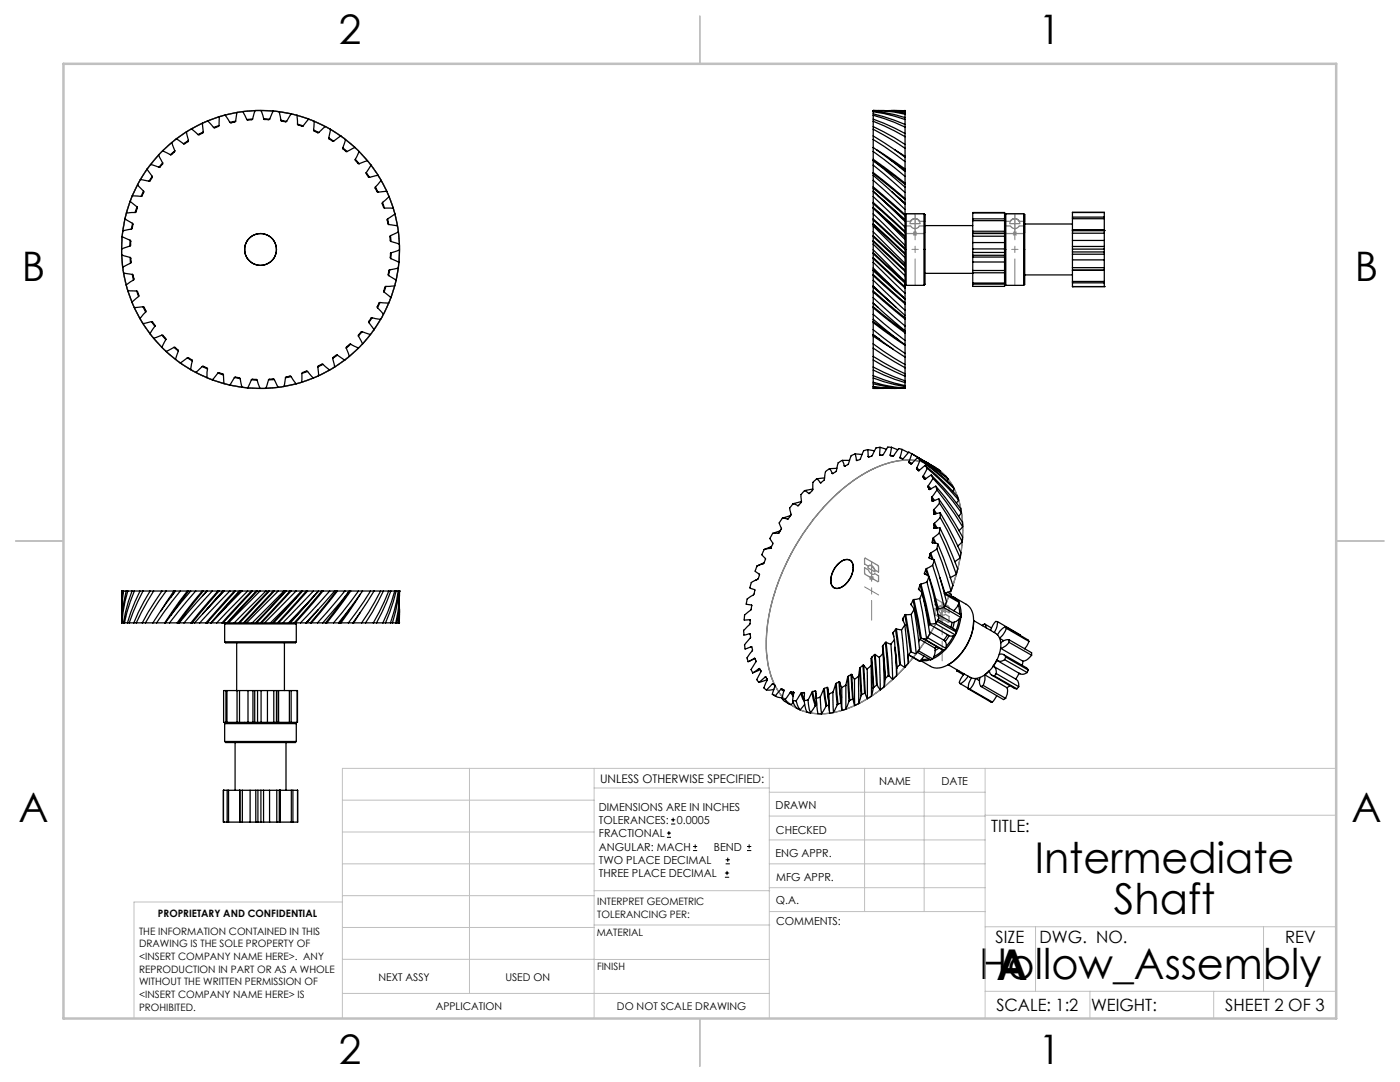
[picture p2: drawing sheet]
<svg xmlns="http://www.w3.org/2000/svg" width="279mm" height="216mm" viewBox="0 0 279 216" stroke-linecap="round" stroke-linejoin="round" font-family="sans-serif">
<g fill="none" stroke="#000" stroke-width=".2">
<path d="M133.1 167.1h.8M133.1 166.2h.8M133.5 165.8v.9M133.9 164.4h.9M133.9 163.6h.9M134.3 163.2v.8M138.3 169.7h.8M138.3 168.9h.8M138.7 168.5v.8M144.7 175h.8M144.7 174.2h.8M144.8 172.4h.9"/>
<path d="M144.8 171.6h.9M145.1 173.8v.8M145.2 171.1v.9M149.1 169.7h.8M149.1 168.9h.8M149.5 168.5v.8"/>
</g>
<g fill="none" stroke="#808080" stroke-width=".2">
<path d="M182.1 46.6h1M182.2 46.2l.8 .8M182.6 46.1v1M183 46.2l-.8 .8M202 46.6h1M202.2 46.2l.7 .8M202.5 46.1v1M202.9 46.2l-.7 .8M173.4 115.3h1M173.6 115l.7 .7M173.9 114.8v1.1M174.3 115l-.7 .7"/>
<path d="M187.5 123.5h1M187.6 123.1l.7 .7M188 123v1M188.3 123.1l-.7 .7"/>
</g>
<g fill="none" stroke="#808080" stroke-width=".25">
<path d="M180.6 42.8l.2-.1h3.6l.2 .1v1.4h-1.1a1 1 0 0 0-1.8 0h-1.1zM180.6 45.1l1.2 .1a.96 .96 0 0 0 1.7-.1h1.1v1.3l-.2 .2h-3.6l-.2-.2zM181.9 44a1.02 1.02 0 0 1 1.1-.3 1.02 1.02 0 0 1 .6 .9h-2zM200.5 42.8l.2-.1h3.6l.2 .1v1.4h-1.1a1 1 0 0 0-1.8 0h-1.1zM200.5 45.1h1.1a1 1 0 0 0 1.8 0h1.1v1.3l-.2 .2h-3.6l-.2-.2zM201.8 44a1.01 1.01 0 0 1 1.1-.3 1.01 1.01 0 0 1 .6 .9h-2zM166.4 99.1a25.4 25.4 0 0 1 12.5-7.1 10.2 10.2 0 0 1 12.2 7.2 27.4 27.4 0 0 1-.6 16.5 45.3 45.3 0 0 1-15.2 22.3 19 19 0 0 1-12.7 4.4 10.2 10.2 0 0 1-8.9-8.1 29.3 29.3 0 0 1 1.6-18.1 45.9 45.9 0 0 1 11.1-17.1zM165.2 100.3a27.4 27.4 0 0 1 13.4-8.2 10.2 10.2 0 0 1 12.6 7.3 27.2 27.2 0 0 1-.6 15.9 44.5 44.5 0 0 1-16.6 23.6 17.9 17.9 0 0 1-11.7 3.4 10.2 10.2 0 0 1-8.5-7.8 28.5 28.5 0 0 1 .9-16.6 46.4 46.4 0 0 1 10.5-17.6zM172.5 111.4h.2l2.5 1.4 .1 .3v1.1l-.7-.5-.5-.7a.49 .49 0 0 0-.8 0l-.8-.5zM172.5 113.3l.8 .4 .5 .7a.49 .49 0 0 0 .8 0l.7 .5v1.1l-.1 .1-2.5-1.5-.2-.2zM173.3 113l.1-.1a.95 .95 0 0 1 1.2 1v.2l-1.4-.8zM186.6 119.6l.2-.1 2.5 1.5 .1 .2v1.1l-.8-.5-.4-.7a.49 .49 0 0 0-.8 0l-.8-.5z"/>
<path d="M186.6 121.4l.8 .4 .2 .4 .5 .5h.4l.1-.1 .8 .4v1.1l-.1 .1-2.5-1.5-.2-.2zM187.5 121a1.11 1.11 0 0 1 1.2 1.2l-1.4-.8z"/>
<circle cx="52" cy="49.8" r="27.7"/>
</g>
<g fill="none" stroke="#c0c0c0" stroke-width=".2">
<path d="M68.3 159.7h50.3M93.7 153.3v44.9M118.6 153.3v49.9M118.6 157.2h34.9M153.5 153.3v49.9M153.5 158.1h43.1M172.5 153.3v28.6M184.4 153.3v28.6M196.6 153.3v49.9M266.7 153.3h-198.4v49.9M68.3 178.7h50.3M68.3 172.4h50.3"/>
<path d="M68.3 166h50.3M68.3 180h-41.6v23.2M118.6 177.7h35M153.5 167.6h43.1M153.5 162.8h43.1M153.5 172.4h43.1M153.5 177.1h43.1M196.6 162.7h70.1M68.3 198.2h85.2M68.3 191.4l85.2 .1M68.3 185.1h50.3M118.6 184.6h35"/>
<path d="M153.6 181.9h43M196.6 197.8h70.1M196.6 184.9h70.1M206.7 184.9v12.9M217.5 197.8v5.4M242.2 197.8v5.4M252.2 184.9v12.9"/>
</g>
<path d="M139.7 3.2v9.5M3.1 107.9h9.6M266.7 107.9h9.5M139.7 203.2v9.6" fill="none" stroke="#c0c0c0" stroke-width=".25"/>
<path d="M12.7 12.7h254v190.5h-254z" fill="none" stroke="#c0c0c0" stroke-width=".5"/>
<path d="M180.6 49.8h4M200.6 49.8h3.9" fill="none" stroke="#808080" stroke-width=".2" stroke-dasharray="15.2 1.3 1.3 1.3" stroke-dashoffset="15.2"/>
<path d="M182.6 42.6v14.3M202.5 42.6v14.3" fill="none" stroke="#808080" stroke-width=".2" stroke-dasharray="15.2 1.3 1.3 1.3" stroke-dashoffset="10"/>
<path d="M182.6 42.6v2M182.6 44.6v2M202.5 42.6v2M202.5 44.6v2M172.5 117.1l2.9 1.6M174 112.1v1.6M174 113.7v1.6M186.6 125.2l2.8 1.6M188 120.2v1.6M188 121.8v1.6" fill="none" stroke="#808080" stroke-width=".2" stroke-dasharray="15.2 1.3 1.3 1.3"/>
<path d="M174 112.1v11.6M188 120.2v11.7" fill="none" stroke="#808080" stroke-width=".2" stroke-dasharray="15.2 1.3 1.3 1.3" stroke-dashoffset="11.3"/>
<g fill="none" stroke="#000" stroke-width=".25">
<path d="M26.4 39.1l1.8 .1M26.4 39.1l-.4 1 1.3 1.2M27.4 36.9l1.2 1.2M27.4 36.9h.1M27.5 36.9l-1.1 2.2M28 35.8l1.7 .4M28 35.8l-.6 1.1M28.6 38.1l.1 .2-.3 .8-.2 .1M28.6 38.1l-.4 1.1M29.4 33.8l-1.4 2M29.4 33.8l1 1.4-.4 .9-.3 .1M29.4 33.8h-.1"/>
<path d="M30.1 32.8l1.6 .6M30.1 32.8l-.7 1M30.4 35.2l-.7 1M31.6 30.9l-1.5 1.9M31.6 30.9l.9 1.6M31.6 30.9v.1M32.5 32.5v.2l-.6 .7h-.2M32.5 30.1l1.5 .8M32.5 30.1l-.9 .8M32.5 32.5l-.8 .9M34.2 28.5l-1.7 1.6M34.9 30.1l-.4 .5-.5 .3"/>
<path d="M34.9 30.1l-.9 .8M35.2 27.7l1.4 1M35.2 27.7l-.9 .7 .6 1.7M37.2 26.3l-2 1.4M37.2 26.3l.4 1.9-.8 .5h-.2M37.2 26.3v.1M37.6 28l-1 .7M38.2 25.7l1.3 1.1M38.2 25.7l-1 .6M40.4 24.6l-2.2 1.1M40.4 24.6l.2 1.8-.9 .5-.2-.1M40.6 26.4l-1.1 .4"/>
<path d="M41.5 24.1l1.1 1.3M41.5 24.1l-1.1 .5M43.7 25l-.1 .2-.7 .3-.3-.1M43.7 25l-1.1 .4M43.8 23.3l-2.3 .8M43.8 23.3l-.1 1.7M44.9 23l1 1.4M44.9 23l-1.1 .3M47 24.2l-.2 .1-.7 .2-.2-.1M47 24.2l-1.1 .2M47.3 22.4l-.3 1.8M47.3 22.4l-2.4 .6"/>
<path d="M48.5 22.3l.7 1.5M48.5 22.3l-1.2 .1M50.4 23.7l-.4 .2-.8-.1M50.4 23.7l-1.2 .1M50.9 22.1l-2.4 .2M52.1 22l.5 1.7M52.1 22h-1.2l-.5 1.7M52.1 22l2.4 .2M52.6 23.7l1.2 .1M54.5 22.2h.1M54.5 22.2l-.7 1.6h-1l-.2-.1M54.5 22.2l1.2 .1"/>
<path d="M55.7 22.3l.4 1.7M55.7 22.3l2.4 .4M56.1 24l1.1 .2M59.3 23l.1 1.8M59.3 23l2.3 .8M59.3 23l-1.2-.3-1 1.6-.9-.1-.1-.2M59.4 24.8l.9 .4 .2-.1M59.4 24.8l1.1 .3M61.6 23.7v.1M61.6 23.8l-1.1 1.3M61.6 23.8l1.1 .4M62.6 25.9l.1 .2 .7 .4 .2-.1"/>
<path d="M62.6 25.9l1 .6M62.7 24.2l-.1 1.7M62.7 24.2l2.2 1.1M64.9 25.2v.1M64.9 25.3l1 .5M64.9 25.3l-1.3 1.1M65.6 27.5l1 .7M65.9 25.8l-.3 1.7M65.9 25.8l2.1 1.4M67.9 27.1h.1M68 27.1l-1.5 1.1-.8-.5-.1-.2M68 27.1l.9 .7"/>
<path d="M68.4 29.5v.2l.6 .5h.3M68.4 29.5l.9 .7M68.9 27.8l-.5 1.7M68.9 27.8l1.9 1.6M70.8 29.4h.1M70.8 29.4l-1.5 .8M70.8 29.4l.8 .8M70.9 31.8v.2l.6 .7h.2M70.9 31.8l.8 .9M71.6 30.2l-.7 1.6M71.6 30.2l1.7 1.8M71.7 32.7l1.6-.6 .7 .8"/>
<path d="M73.1 34.4v.2l.4 .7 .3 .1M73.1 34.4l.6 1M74 32.9l-.9 1.5M74 32.9l1.5 2.1M74.9 37.3v.2l.3 .7 .3 .1M74.9 37.3l.5 1M75.4 35h.1M75.5 35l-1.7 .4M75.5 35l.6 1M76.1 36l-1.2 1.3M76.1 36l1.1 2.2M77.2 38.2l.4 1"/>
<path d="M77.2 38.2l-1.7 .1M77.6 39.2l-1.3 1.2M77.6 39.2l.9 2.4M174.3 39.2l6.3 6.1M174.3 38.2l6.3 6M174.3 38.2v1M174.3 39.2v1.2M174.3 36l6.3 5.8M174.3 35l6.3 5.7M174.3 35v1M174.3 37.3l6.3 5.5M174.3 36v1.3"/>
<path d="M174.3 32.9l6.3 5.5M174.3 32.9v-.8l6.3 5.3M174.3 34.4l6.3 5.2M174.3 32.9v1.5M174.3 37.5l6.3 5.5M174.3 37.5v.7M174.3 37.3v.2M174.3 34.6l6.3 5.2M174.3 34.4v.2M174.3 30.2l6.3 5M174.3 30.2v-.8l6.3 4.8M174.3 31.8l6.3 4.7"/>
<path d="M174.3 30.2v1.6M174.3 31.8v.2l6.3 4.8M174.3 27.8l2.1 1.4 4.2 3M174.3 27.8v-.7l6.3 4.3M174.3 27.8v1.7M174.3 25.8l4.2 2.4 2.1 1.4M174.3 25.8v-.5l4.2 2.2 2.1 1.3M174.3 25.8v1.3M174.3 24.2l4.2 1.9 2.1 1.2M174.3 24.2v-.4l4.2 1.7 2.1 1.1M174.3 24.2v1M174.3 23l4.2 1.4 2.1 1"/>
<path d="M174.3 22.7l4.2 1.3 2.1 .8M174.3 22.7v.3M174.3 23v.7M174.3 22.3l2.1 .3 4.2 1.2M174.3 22.3v-.1l2.1 .2 4.2 1.1M174.3 22l4.2 .4 2.1 .4M174.3 22a27.5 27.5 0 0 1 6.3 .5M174.3 22h.1M174.3 22v.1M174.3 22.3v.4M174.3 34.6v.4M174.3 38.2l5.1 4.7"/>
<path d="M174.9 29.9l5.7 3.8M175.3 39.1l5.3 4.7M176.6 22.1l4 .1M177.7 31.9l2.9 2.1M177.8 22l2.8 .1M178 38.2l2.6 2.5M178.6 29.9l2 1.3M178.8 39l1.8 1.6M180.2 22.1h.4M180.6 37.4v1M180.6 38.4v1.2M180.6 39.8v.8"/>
<path d="M180.6 39.6v.2M180.6 34.2v1M180.6 35.2v1.3M180.6 36.8v.6M180.6 36.5v.3M180.6 31.4v.8M180.6 32.2v1.5M180.6 34v.2M180.6 33.7v.3M180.6 28.8v.8M180.6 29.6v1.6M180.6 31.2v.2"/>
<path d="M180.6 26.6v.7M180.6 27.3v1.5M180.6 24.8v.6M180.6 25.4v1.2M180.6 23.8v1M180.6 23.5v.3M180.6 22.8v.7M180.6 22.5v.3M180.6 22.2v.3M180.6 22.1v.1M24.3 49.7v1.1l1.7 .6M24.3 50.9l.2 2.4"/>
<path d="M24.4 47.2l-.1 2.5M24.4 47.2l1.6 .7M24.4 47.2v.1M24.5 53.3l.2 1.2M24.5 46.1l-.1 1.1M24.7 54.5l.5 2.4M24.7 54.5l1.7 .3M24.9 43.6l1.6 1-.1 .9-.2 .2M24.9 43.6l-.4 2.5M24.9 43.6v.1M25.2 56.9l.3 1.1M25.2 42.5l-.3 1.1"/>
<path d="M25.5 58l1.9 .1 .3 .9v.2M25.5 58l.9 2.3M25.9 49.1l-1.6 .6M26 40.2l-.8 2.3M26 51.4l.1 .1 .1 .8-.2 .2M26 47.9l.1 .2v.8l-.2 .2M26 51.4v1.1M26 47.9l-.1 1.2M26 52.5l-1.5 .8M26.2 45.7l-1.7 .4M26.4 54.8l.2 .1 .1 .8-.1 .2M26.4 54.8l.2 1.1"/>
<path d="M26.5 44.6l-.3 1.1M26.6 55.9l-1.4 1M27 42.4l-1.8 .1M27.3 58.1l.4 1.1M27.3 41.3l.1 .2-.2 .8-.2 .1M27.3 41.3l-.3 1.1M27.7 59.2l-1.3 1.1M76.3 40.4v.2l.3 .8 .1 .1M76.3 40.4l.4 1.1M76.7 58.3l1.3 1.1-.4 1.1M76.7 41.5l1.8 .1M77 57.2l-.3 .5v.6"/>
<path d="M77 57.2l-.3 1.1M77.4 43.7l-.1 .2 .2 .9 1.8 .3 .2 1.1M77.4 43.7l.2 1.1M77.8 53.8l-.2 .1-.1 1 1.6 1-.3 1.1M77.8 53.8l-.3 1.2M77.9 47v.8l.1 .4M77.9 47l.1 1.2M78 48.2l1.7 .5M78.1 50.4l-.2 .2v.9l1.7 .9-.1 1.1M78.1 50.4l-.1 1.2M78.5 41.6l.3 1.1M78.8 57l-1.8 .2"/>
<path d="M78.8 57l-.8 2.3M78.8 42.7l-1.4 1M78.8 42.7l.5 2.4M79.5 53.5l-1.7 .3M79.5 53.5l-.4 2.3M79.5 46.2l-1.6 .8M79.5 46.2l.2 2.5M79.7 48.7v1.1M79.7 49.8l-1.6 .6M79.7 49.8l-.1 2.5M174.3 41.4l1.5 1.5M174.3 57.1l4.5 4.2"/>
<path d="M174.3 44.8l6.3 6M174.3 45.1l6.3 6.3M174.3 44.8v.3M174.3 46.2l6.3 6.4M174.3 45.1v1.1M174.3 47l6.3 6M174.3 46.2v.8M174.3 42.7l6.3 6.3M174.3 42.7v-1.1l6.3 6.2M174.3 43.7l6.3 5.9M174.3 42.7v1M174.3 48.2l6.3 6"/>
<path d="M174.3 48.7l6.3 6.3M174.3 48.2v.5M174.3 49.8l6.3 6.4M174.3 48.7v1.1M174.3 50.4l6.3 5.9M174.3 49.8v.6M174.3 51.6l6.3 5.9M174.3 52.4l6.3 6.1M174.3 51.6v.8M174.3 53.5l6.3 6.1M174.3 52.4v1.1M174.3 53.5v.3"/>
<path d="M174.3 40.4l6.3 5.8M174.3 55l6.3 5.6M174.3 55.9l6.3 6M174.3 55v.9M174.3 57l6.3 5.9M174.3 55.9v1.1M174.3 57v.1M174.3 44.7l6.3 5.9M174.3 44.7v.1M174.3 43.9l6.3 5.9M174.3 43.7v.2M174.3 47.2l6.3 6"/>
<path d="M174.3 47v.2M174.3 48l6.3 5.9M174.3 48v.2M174.3 50.6l6.3 5.9M174.3 50.4v.2M174.3 41.4l6.3 5.8M174.3 43.9v.8M174.3 51.4l6.3 5.9M174.3 51.4v.2M174.3 58.3l6.3 5.4M174.3 59.4l6.3 5.7M174.3 58.3v1.1"/>
<path d="M174.3 59.4v1.1M174.3 47.2v.8M174.3 50.6v.8M174.3 40.6l6.3 5.8M174.3 40.4v.2M174.3 40.6v.8M174.3 54l6.3 5.7M174.3 53.8v.2M174.3 54.8l6.3 5.6M174.3 54v.8M174.3 54.8v.2M174.3 57.1v.2"/>
<path d="M174.3 58.1l6.3 5.3M174.3 57.3v.8M174.3 58.1v.2M174.3 53.8l3.1 2.9M174.3 57.3l3.6 3.2M175.5 42.6l.3 .3M175.8 42.9l4.8 4.4M178.5 57.7l-1.1-1 3.2 3M179.4 42.8l1.2 1.2M180.6 50.8v.6M180.6 51.4v1.2M180.6 52.6v.4"/>
<path d="M180.6 47.8v1.2M180.6 49v.6M180.6 54.2v.8M180.6 55v1.2M180.6 47.3v.5M180.6 56.2v.1M180.6 57.5v1M180.6 58.5v1.1M180.6 59.6v.1M180.6 44.2v1.1M180.6 45.3v.9M180.6 44v.2"/>
<path d="M180.6 40.7v1.1M180.6 41.8v1M180.6 40.7h.1M180.6 50.6v.2M180.6 49.6v.2M180.6 53v.2M180.6 53.9v.3M180.6 56.3v.2M180.6 47.2v.1M180.6 49.8v.8M180.6 57.3v.2M180.6 53.2v.7"/>
<path d="M180.6 56.5v.8M180.6 46.2v.2M180.6 46.4v.8M180.6 59.7h.1M180.6 59.7v.7M180.6 43.8v.2M180.6 43v.8M180.6 42.8v.2M180.6 40.6v.1M180.6 56.7l.2 .2M180.8 42.7v14.2M180.8 56.9h3.6"/>
<path d="M180.8 42.7h3.6M180.8 42.7l-.2 .1M184.4 42.7l.2 .1v13.9l-.2 .2M184.4 42.7v14.2M184.6 45h9.5M184.6 54.5h9.5M194.1 50.4v.5M194.1 49.7v.7M194.1 50.9v.4M194.1 46.6v.5M194.1 47.1v1.3M194.1 46.5v.1"/>
<path d="M194.1 52.3v1.7M194.1 54v.4M194.1 48.4v1.3M194.1 51.3v1M194.1 44v2.1M194.1 43.7v.3M194.1 46.1v.4M194.1 54.4v2.1M194.1 56.5v.2M194.1 42.5v1.2M194.1 42.5h6.4M194.1 56.7v.4h6.4v-.4"/>
<path d="M194.1 49.7h6.4M194.1 51.3h6.4M194.1 46.5h6.4M194.1 46.6h6.4M194.1 50.9h6.4M194.1 50.4h6.4M194.1 47.1h6.4M194.1 48.4h6.4M194.1 52.3h6.4M194.1 54h6.4M194.1 54.4h6.4M194.1 46.1h6.4"/>
<path d="M194.1 44h6.4M194.1 43.7h6.4M194.1 56.5h6.4M194.1 56.7h6.4M200.5 50.4v.5M200.5 49.7v.7M200.5 50.9v.4M200.5 46.5v.6M200.5 47.1v1.3M200.5 52.3v1.7M200.5 54v.4M200.5 48.4v1.3"/>
<path d="M200.5 51.3v1M200.5 44v2.1M200.5 43.7v.3M200.5 46.1v.4M200.5 54.4v2.1M200.5 56.5v.2M200.5 42.5v1.2M200.5 53h.1M200.7 42.7v14.2M200.7 42.7l-.2 .1v13.9l.2 .2M200.7 56.9h3.6M200.7 42.7h3.6"/>
<path d="M204.3 42.7l.2 .1v13.9l-.2 .2M204.3 42.7v14.2M204.5 44.7h9.5M204.5 54.9h9.5M214 49.7v.6M214 49.2v.5M214 50.3v.4M214 46.5v1.4M214 46v.5M214 51.9v1.5M214 53.4v.5M214 46h.1"/>
<path d="M214 43.6v2.4M214 53.9v2.3M214 43.3v.3M214 56.2v.2M214 42.4v.9M214 56.4v.8M214 57.2h.1M214 50.7v1.2h6.4M214 49.7h6.4M214 46.5h6.4M214 49.2h6.4M214 50.7h6.4"/>
<path d="M214 46h6.4M214 53.9h6.4M214 42.4h6.4M214 57.2h6.4M214 43.6h6.4M214 50.3h6.4M214 53.4h6.4M214 53.9h.1M214 45.9h6.4M214 56.2h6.4M214 43.3h6.4M214 56.4h6.4"/>
<path d="M220.4 49.7v.6M220.4 49.2v.5M220.4 50.3v.4M220.4 46.5v1.5M220.4 46v.5M220.4 51.9v1.5M220.4 53.4v.5M220.4 46h.1M220.4 48v1.2M220.4 50.7v1.2M220.4 43.6v2.3M220.4 53.9v2.3"/>
<path d="M220.4 43.3v.3M220.4 45.9v.1M220.4 56.2v.2M220.4 42.4v.9M220.4 56.4v.8M220.4 57.2h.1M220.4 48h-6.4v1.2M220.4 53.9h.1M26.4 60.3l.4 1.1M26.8 61.4l1.1 2.2M27.9 63.6l.6 1M28.5 61.2l.4 .3 .2 .6v.2"/>
<path d="M28.5 61.2l-1.7 .2M28.5 64.6l1.5 2M28.5 64.6h.1M28.5 61.2l.6 1.1M29.1 62.3l-1.2 1.3M30 66.6l.7 .9M30.2 64.2h.2l.5 .7v.2M30.2 64.2l-1.7 .4M30.2 64.2l.7 .9M30.7 67.5l1.6 1.8M30.7 67.5l1.8-.6 .6 .6v.3M30.7 67.5h.1"/>
<path d="M30.9 65.1l-.9 1.5M32.3 69.3l.9 .8M32.3 66.9l.8 .9M33.1 67.8l-.8 1.5M33.2 70.1l1.8 1.6M33.2 70.1v.1M34.7 69.3l.4 .2 .5 .4v.2M34.7 69.3l-1.5 .8M34.7 69.3l.9 .8M35 71.7l1 .7M35.6 70.1l-.6 1.6M36 72.4l2.1 1.4"/>
<path d="M36 72.4v.1M37.4 71.4h.2l.7 .4 .1 .2M37.4 71.4l-1.4 1M37.4 71.4l1 .6M38.4 72l-.3 1.8M39.1 74.3l2.2 1.1M40.4 73.1h.1l.4 .1 .5 .4M40.4 73.1l-1.3 1.2-1-.5M40.4 73.1l1 .5M41.3 75.4l1.1 .4M41.4 73.6l-.1 1.8M42.4 75.8l2.3 .8"/>
<path d="M42.4 75.8h.1M43.5 74.4h.2l.7 .2 .2 .2M43.5 74.4l-1.1 1.4M43.5 74.4l1.1 .4M44.6 74.8l.1 1.8M44.7 76.6l1.2 .2M45.9 76.8l2.4 .5M45.9 76.8h.1M46.8 75.4l.2-.2 .8 .2 .1 .2M46.8 75.4l-.9 1.4M46.8 75.3l1.1 .3M47.9 75.6l.4 1.7"/>
<path d="M48.3 77.3l1.1 .1M49.4 77.4h.1M49.5 77.4l2.4 .1M50.2 75.8l.1-.1h.9l.1 .2M50.2 75.8l-.8 1.6M50.2 75.8l1.1 .1M51.3 75.9l.6 1.6M51.9 77.5h1.2M53.6 75.8l-.5 1.7M54.8 75.7l.7 1.6M54.8 75.7l-.3-.1-.8 .1-.1 .1M54.8 75.7l-1.2 .1"/>
<path d="M55.5 77.3l-2.4 .2M56.7 77.1l-1.2 .2M57 75.4l-.3 1.7M58.1 75.1l1 1.5M58.1 75.1l-.2-.1-.8 .2-.1 .2M58.1 75.1l-1.1 .3M59.1 76.6l-2.4 .5M60.2 76.3l-1.1 .3M61.4 74.1l1.1 1.3M61.4 74.1l-.3-.1-.8 .4-.1 1.9M61.4 74.1l-1.1 .4M62.5 75.4l-2.3 .9"/>
<path d="M63.6 75l-1.1 .4M64.5 72.7l1.3 1.1M64.5 72.7l-.2-.1-.9 .5 .2 1.9M64.5 72.7l-1.1 .5M65.8 73.8l-2.2 1.2M66.8 73.2l-1 .6M66.8 73.2h.1M67.3 70.9l1.5 .9M67.3 70.9h-.2l-.7 .5 .4 1.8M67.3 70.9l-.9 .6M68.8 71.8l-2 1.4M69.1 69.5l.6 1.6"/>
<path d="M69.7 71.1l-.9 .7M69.7 71.1h.1M70 68.7l1.5 .8M70 68.7h-.2l-.5 .4-.2 .4M70 68.7l-.9 .8M71.5 69.5l-1.8 1.6M72.3 66.2h-.2l-.6 .8 .9 1.6M72.3 66.2l1.6 .5M72.3 66.2l-.8 .9M72.4 68.6l-.9 .9M72.4 68.6h.1M73.6 64.4l1 1.4-.7 .9"/>
<path d="M73.9 66.7l-1.5 1.9M74.3 63.4l-.3 .1-.4 .6v.3M74.3 63.4l1.7 .3M74.3 63.4l-.7 .9M75.4 61.4l1.1 1.3-.5 1M75.8 60.4l1.8 .1M75.8 60.4l-.2 .1-.3 .7 .1 .2M75.8 60.4l-.5 1M76 63.7l-1.4 2.1M76.6 62.7h-.1M77.6 60.5l-1.1 2.2M174.3 60.5l.9 .8"/>
<path d="M174.3 60.5l6.3 5.5M174.3 61.4l6.3 5M174.3 62.7l6.3 5.2M174.3 61.4v1.3M174.3 62.7v.9a55.8 55.8 0 0 0 6.3 5.2M174.3 61.2l6.3 5M174.3 60.5v.7M174.3 61.2v.2M174.3 64.4l6.3 4.5M174.3 65.8l4.2 3.3 2.1 1.4M174.3 64.4v1.4M174.3 66.7l4.2 3.2 2.1 1.4"/>
<path d="M174.3 65.8v.9M174.3 63.7v.4M174.3 64.1v.3M174.3 68.6l2.1 1.5 4.2 2.6M174.3 67.1v1.5M174.3 69.5l6.3 3.9M174.3 68.6v.9M174.3 66.9v.2M174.3 71.1l4.2 2.5 2.1 1M174.3 69.5v1.6M174.3 71.1v.7a32.9 32.9 0 0 0 6.3 3.3M174.3 73.2l2.1 1.1 4.2 1.7"/>
<path d="M174.3 71.9v1.3M174.3 73.2v.6a28.7 28.7 0 0 0 6.3 2.5M174.3 75l4.2 1.4 2.1 .5M174.3 73.9v1.1M174.3 75v.4a27 27 0 0 0 6.3 1.8M174.3 76.3l2.1 .5 4.2 .6M174.3 75.5v.8M174.3 76.3v.3a20.6 20.6 0 0 0 6.3 .8M174.3 77.1l2.1 .3 3.8 .1M174.3 77.1v.2l2.1 .2h2.6M174.3 64.1l4.9 3.6M174.3 67.1l4 2.6"/>
<path d="M174.3 77.5h1.1M174.3 66.8v.1M174.3 76.7v.4M174.3 77.4v.1M174.3 66.9l1.2 .8M176.6 77.5h-2.3M180.6 60.6v1.3M180.6 61.9v1M180.6 63.7v1.4M180.6 65.1v.9M180.6 60.4v.2M180.6 62.9v.5"/>
<path d="M180.6 63.4v.3M180.6 66.4v1.5M180.6 67.9v.9M180.6 66v.2M180.6 66.2v.2M180.6 68.9v1.6M180.6 70.5v.8M180.6 68.8v.1M180.6 71.3v1.4M180.6 72.7v.7M180.6 73.4v1.2M180.6 74.6v.5"/>
<path d="M180.6 75.1v.9M180.6 76v.3M180.6 76.3v.6M180.6 76.9v.3M180.6 77.2v.2M160.6 97.9l-.8 .8 .1 1.5-.7 .7M160.6 97.9l.8 .6M161.4 98.5h.2M161.6 98.4l-.2 .1M162.2 97.6l-1.6 .3M163 95.5l-.8 .7v1.6l-.6 .6M163 95.5l.7 .8"/>
<path d="M163.7 96.3h.2M164.6 95.4l-1.6 .1M165.5 93.5l-.8 .6-.2 1.6-.6 .6M165.5 93.5l.6 1M166.1 94.5h.1M166.1 94.5h.2M167 93.5h-1.5M168.1 91.9l.4 1.1M168.1 91.9l-.8 .4-.4 1.6-.7 .6M168.1 91.9h1.4M168.5 93h.2M170.7 90.6l-.8 .3-.6 1.7-.7 .4h-.1"/>
<path d="M170.7 90.6l.2 1.2M170.7 90.6l1.3 .1M170.9 91.8l.2 .1M173.2 89.7l-.8 .2-.7 1.8-.8 .1M173.2 89.7v1.4M173.2 89.7l1.3 .3M173.2 91.1h.3M175.5 90.7l.4 .1M175.6 89.3l-.8 .1-.8 1.6-.6 .2-.2-.1M175.6 89.3l-.1 1.4M175.6 89.3l1.3 .3M177.7 90.8v.1l.5 .1"/>
<path d="M177.7 90.8l.5 .2M177.9 89.3l-.7-.1-1 1.6h-.6l-.1-.1M177.9 89.3l-.2 1.5M177.9 89.3l1.3 .4M179.6 91.3l.6 .3M180 89.7l-.6-.2-1.2 1.5M180 89.7l-.4 1.6M180 89.7l1.3 .6M181.4 92.1v.2M181.4 92.1l.6 .4M181.4 92.3l.4 .3M181.9 90.5a47.7 47.7 0 0 1 7 4.8l.3 .3"/>
<path d="M182 90.5l-.6-.3-1.3 1.4-.4-.2-.1-.1M182 90.5l-.6 1.6M182 90.5l2.5 1.6 4.7 3.5M183 93.4v.2M183 93.4l.5 .4M183 93.6l.4 .3M183.1 91.3l-1.3 1.3M183.1 91.3l.5 .5M183.1 91.3a45.4 45.4 0 0 1 7 5.7l.3 .5M183.2 91.3l4.5 2.7M183.6 91.8l-.6 1.6M183.6 91.8l2.4 1.8 4.4 3.9"/>
<path d="M184.2 95.2l.3 .4h.1M184.2 95.2l.4 .4M184.3 95l-.1 .2M184.3 95l.5 .5M184.4 92l.8 .4M184.6 92.9l-1.3 1-.3-.3M184.6 92.9l.5 .6M184.6 92.9a42.9 42.9 0 0 1 6.5 6.3l.2 .6M185.1 93.5l-.8 1.5M185.1 93.5l2.2 1.9 4 4.4M185.2 92.4l2.5 1.6M185.2 97.2l.4 .4"/>
<path d="M185.2 96.9v.3M185.2 96.9l.6 .6M185.8 94.8l-1.2 .8M185.8 94.8l.4 .7M185.8 94.8a38.8 38.8 0 0 1 6 6.9l.1 .6M185.9 99.4l.1 .5M185.9 99.4l.4 .5M186 99.2l-.1 .2M186 99.2l.5 .7M186 99.9l.1 .1M186.2 95.5l-1 1.4M186.2 95.5l3.9 4.4 1.8 2.4"/>
<path d="M186.8 97l-1.3 .7-.1-.1-.2-.4M186.8 97l.2 .8M186.8 97a46.3 46.3 0 0 1 5.3 7.3v.8M187 97.8l-1 1.4M187 97.8l3.5 4.8 1.6 2.5M187.4 99.6l-1.2 .4-.2-.1M187.4 99.6l.1 .8M187.4 99.6a50.1 50.1 0 0 1 4.7 7.7v.8M187.7 94l-.1 .2M189.2 95.6l-.1 .4M190.4 97.5l-.3 .5M191.3 99.8l-.4 .6"/>
<path d="M24.3 117.9v2.4M24.3 117.9v1.1M24.3 117.9h.1M24.7 117.9l-.3 2.2-.1 3.8M24.7 117.9h-.2l-.2 2.2v2.5M24.7 117.9h.4M25.5 117.9l-.6 2.2-.6 4.2M25.5 117.9h.8M25.5 117.9h-.3a20.6 20.6 0 0 0-.9 6.4M26.8 117.9l-1.5 4.3-.5 2.1M26.8 117.9h1.1M26.8 117.9h-.4a27 27 0 0 0-1.8 6.4"/>
<path d="M28.5 117.9l-1 2.2-1.7 4.2M28.5 117.9h1.4M28.5 117.9h-.5a28.7 28.7 0 0 0-2.6 6.4M30.7 117.9l-2.5 4.3-1 2.1M30.7 117.9h1.6M30.7 117.9h-.7a32.9 32.9 0 0 0-3.3 6.4M33.2 117.9l-1.6 2.2-2.6 4.2M33.2 117.9h1.5M33.2 117.9h-.8a43 43 0 0 0-4 6.4M34.7 117.9h.2M34.7 117.9l-2.6 4M34.9 117.9h.1"/>
<path d="M34.9 117.9l-.8 1.3M36 117.9l-3.3 4.3-1.4 2.1M36 117.9h1.4M36 117.9h-1l-3.1 4.3-1.4 2.1M37.4 117.9l-4.5 6.4M37.4 117.9h.2M37.6 117.9h.4M37.6 117.9l-3.5 4.9M39.1 117.9l-5.3 6.4M39.1 117.9h1.3M39.1 117.9h-.9a55.8 55.8 0 0 0-5.2 6.4M40.4 117.9l-5.1 6.4"/>
<path d="M40.4 117.9h.2M40.6 117.9l-5 6.4M40.6 117.9h.7M41.3 117.9l-.8 1M41.3 117.9l-5.5 6.4M41.3 117.9h1.1M42.4 117.9l-5.7 6.4M42.4 117.9h1.1M43.5 117.9l-5.4 6.4M43.5 117.9h.2M43.7 117.9l-5.4 6.4M43.7 117.9h.7"/>
<path d="M44.4 117.9h.2M44.4 117.9l-3.1 3.7M44.6 117.9l-4.1 4.6M44.6 117.9h.1M44.7 117.9l-5.9 6.4M44.7 117.9h1.2M45.9 117.9l-6 6.4M45.9 117.9h.9M46.8 117.9l-5.7 6.4M46.8 117.9h.2M47 117.9l-5.7 6.4M47 117.9h.8"/>
<path d="M47.8 117.9l-5.7 6.4M47.8 117.9h.1M47.9 117.9h.4M47.9 117.9l-2.9 3.2M48.3 117.9l-6.1 6.4M48.3 117.9h1.1M49.4 117.9l-6.1 6.4M49.4 117.9h.8M50.2 117.9l-5.9 6.4M50.2 117.9h.2M50.4 117.9l-5.9 6.4M50.4 117.9h.8"/>
<path d="M51.2 117.9l-5.9 6.4M51.2 117.9h.1M51.3 117.9l-5.9 6.4M51.3 117.9h.6M51.9 117.9l-6.3 6.4M51.9 117.9h1.2M53.1 117.9l-6.4 6.4M53.1 117.9h.5M53.6 117.9l-6 6.4M53.6 117.9h.2M53.8 117.9l-6 6.4M53.8 117.9h.7"/>
<path d="M54.5 117.9l-5.9 6.4M54.5 117.9h.3M54.8 117.9l-6 6.4M54.8 117.9h.7M55.5 117.9l-6.3 6.4M55.5 117.9h1.2M56.7 117.9l-6.4 6.4M56.7 117.9h.3M57 117.9l-6 6.4M57 117.9h.1M57.1 117.9l-5.9 6.4M57.1 117.9h.8"/>
<path d="M57.9 117.9l-5.9 6.4M57.9 117.9h.2M58.1 117.9l-5.9 6.4M58.1 117.9h1M58.9 119.4l-4.5 4.9M59.1 117.9l-6.3 6.4M59.1 117.9h1.1l-6.2 6.4M60.4 117.9l-1.5 1.6 .3-.3M60.4 117.9l-5.8 6.4M60.4 117.9h.7M61.1 117.9l-5.7 6.4M61.1 117.9h.3"/>
<path d="M61.4 117.9l-5.8 6.4M61.4 117.9h1.1M62.5 117.9l-6.1 6.4M62.5 117.9h1.1M62.7 118.9l-4.7 5.4M63.5 118l-4.6 5.1M63.6 117.9l-6 6.4M63.6 117.9h.6M64.2 117.9l-5.5 6.4M64.2 117.9h.3M64.5 117.9l-5.6 6.4M64.5 117.9h1.3"/>
<path d="M65.8 117.9l-5.8 6.4M65.8 117.9h1l-5.7 6.4M66.8 117.9h.3M67.1 117.9l-5.2 6.4M67.1 117.9h.2M67.3 117.9l-5.1 6.4M67.3 117.9h1.5M68.8 117.9l-5.4 6.4M68.8 117.9h.9l-5.3 6.4M70 117.9l-4.8 6.4M70 117.9h1.5M70 117.9h-.3l-4.7 6.4"/>
<path d="M71.5 117.9l-4.9 6.4M71.5 117.9h.9l-4.8 6.4M71.9 118.6l-3.8 5.7M72.3 117.9h1.6M73.9 117.9l-1.3 2.2-3.1 4.2M73.9 117.9h.7l-4.2 6.4M74.7 117.9h1.3M76 117.9l-2.4 4.3-1.4 2.1M76 117.9h.5l-2.2 4.3-1.3 2.1M76.6 117.9h1M77.6 117.9l-1.9 4.3-1.2 2.1M77.6 117.9h.4l-1.8 4.3-1.1 2.1"/>
<path d="M78.1 117.9h.7M78.8 117.9l-1.4 4.3-1 2.1M78.8 117.9h.3M79.1 117.9l-1.3 4.3-.9 2.1M79.1 117.9h.4M79.5 117.9l-.4 2.2-1.2 4.2M79.5 117.9h.1l-.3 2.2-1 4.2M79.7 117.9h.1M79.7 119l-.1 3.2-.4 2.1M79.7 117.9l-.3 4.3-.4 2.1M79.7 117.9v1.1M151.1 112.9l-.4 1.1 .9 .6-.1 .3-.3 .7-1.3 .6-.3 1.1 1 .4-.1 .8-1.4 1-.2 1 1.1 .3-.1 .8-1.3 1.1-.1 .8v.2h1.2l-.1 .9-1.2 1.2v.9l1.2-.3 .2 .7-1.2 1.6 .1 .8 1.2-.5"/>
<path d="M151.2 115.6l-.5 .2M152.5 112.3l-.2 .2-1.2 .4M152.5 112.3l-1.4 .6M152.5 109.6l-.5 1.1 .8 .8-.3 .8M153.7 109.4l-1.2 .2M153.7 109.4h.1M153.8 109.4h.1M154 109l-1.5 .6M154.2 106.4l-.6 1.1 .6 .9-.5 1M154.2 106.4h1.1M155.4 106.4h-.1M155.8 105.9l-1.6 .5"/>
<path d="M156.1 103.4l-.6 1 .5 1.1-.7 .9M156.1 103.4l1.1 .2M157.3 103.5l-.1 .1M157.8 102.9l-1.7 .5M158.3 100.5l-.7 .9 .3 1.3-.7 .9M158.3 100.5l.9 .4M159.2 100.9h.1M159.9 100.1l-1.6 .4M167 112.8a2.1 2.1 0 0 1 2.8-.9 3.4 3.4 0 0 1-.6 4.2 2.44 2.44 0 0 1-2.8 1.2 2.55 2.55 0 0 1-.2-3.1zM167.2 112.6l.4-.3a1.45 1.45 0 0 1 1.4-.7 1.45 1.45 0 0 1 1.2 1 4.4 4.4 0 0 1-3 4.8 1.45 1.45 0 0 1-1.4-2.1l.5-1.4zM182.2 119.8l-.3 .7M182.2 119.8l1.5 7.7"/>
<path d="M182.4 119.6l-.2 .2M182.4 119.6l1.5 7.8M183.3 117.4v.2M183.3 117.6l.7 .8M183.3 117.4l.1 .2M183.6 119.4l-1.2 .2M183.6 119.4l1.3 8.1M183.6 116.7l-.3 .7M183.6 116.7l1.9 7.9M183.8 116.6l-.2 .1M183.8 116.6l1.9 7.9M184 118.4l-.4 1"/>
<path d="M184 118.4l1.6 8.1-.7 1M184.5 114.4v.1M184.5 114.3v.2M184.5 114.3l.1 .2M184.5 114.5l.9 .6M184.7 113.6l-.2 .7M184.7 113.6l.4 1.3M184.9 113.5l-.2 .1M184.9 113.5l1.3 4 1.1 4M185 116.1l-1.2 .5M185 116.1l1.8 8.3M185.4 115.1l-.4 1"/>
<path d="M185.4 115.1a56.3 56.3 0 0 1 1.9 8.4l-.5 .9M185.4 111.2l.1 .2M185.5 111.4l.9 .4M185.6 110.5l-.2 .7M185.6 110.5l.4 1.1M185.7 110.3l-.1 .2M185.7 110.3l.5 1.4M186.1 108.2v.1l1 .2M186.1 108.2v.2M186.1 112.8l-1.2 .7M186.1 112.8l1.7 5.6 .7 2.8M186.2 107.5l-.1 .7"/>
<path d="M186.2 107.5l.3 .9M186.3 107.3l-.1 .2M186.3 107.3l.5 1.1M186.3 101.9v.6M186.3 101.9l.4 .7M186.3 105.3l.1 .1 1.2-.1M186.3 105.3l.1 .1M186.3 102.5l.1 .1M186.4 101.7l-.1 .2M186.4 104.6l-.1 .7M186.4 104.6l.4 .8M186.4 101.7l.5 .8"/>
<path d="M186.4 111.8l-.3 1M186.4 111.8a58.4 58.4 0 0 1 2.4 8.5l-.3 .9M186.5 104.4l-.1 .2M186.5 119.4l.6 2.2M186.5 104.4l.5 .9M187 109.5l-1.3 .8M187 109.5l1 2.8 1.8 5.6M187.1 108.5l-.1 1M187.1 108.5a55.7 55.7 0 0 1 3 8.4l-.3 1M187.5 106.3l-1.2 1M187.5 106.3l1.2 2.7 2.2 5.6M187.5 100.4l-1.1 1.3"/>
<path d="M187.5 100.4l3.1 5.1 1.5 2.6M187.6 105.3l-.1 1M187.6 105.3a59.6 59.6 0 0 1 3.5 8.4l-.2 .9M187.6 115.2l1 3.2M187.6 102.3l-1.2 .3-.1-.1M187.6 102.3v1M187.6 103.3l-1.1 1.1M187.6 103.3l1.5 2.6 2.5 5.4M187.6 102.3a60.5 60.5 0 0 1 4.2 8.1l-.2 .9M188.5 118.5l3 1.7M188.6 118.4l-.1 .1M188.6 118.4l2.7 1.5 .2 .3"/>
<path d="M189.1 118.2l.8 .4-.1 .5M189.8 117.9l-1.2 .5M189.8 118.9l1.2 .8M190.3 119.1l2.5 1.5a3.4 3.4 0 0 1 1.5 3.3M190.9 114.6l-1.3 .7M191.6 111.3l-1 .8M191.9 102.3l-.6 .7M192.1 108.1l-1 .8M192.1 105.1l-.7 .8M24.3 124.3h.3M24.6 124.3h.2M24.8 124.3h.6"/>
<path d="M25.4 124.3h.4M25.8 124.3h.9M26.7 124.3h.5M27.2 124.3h1.2M28.4 124.3h.6M29 124.3h1.5M30.5 124.3h.8M31.3 124.3h1.6M32.9 124.3h.1M33 124.3h.8M33.8 124.3h1.5M35.3 124.3h.3"/>
<path d="M35.6 124.3h.2M35.8 124.3h.9M36.7 124.3h1.4M38.1 124.3h.2M38.3 124.3h.5M38.8 124.3h1.1M39.9 124.3h1.2M41.1 124.3h.2M41.3 124.3h.8M42.1 124.3h.1M42.2 124.3h1.1M43.3 124.3h1"/>
<path d="M44.1 122.2l1-1.2-3 3.3M44.3 124.3h.2M44.5 124.3h.8M44.8 128.1a2.17 2.17 0 0 0 1.7 .2h12.4l.2-.2M44.8 128.1h14.3M44.8 124.5h14.3M44.8 124.5v3.6M45 124.3l-.2 .2M45.1 137.8h.2M45.1 137.8h-.5v6.3h.5M45.1 137.8v6.3M45.3 137.8h2"/>
<path d="M45.3 124.3h.1M45.3 137.8v6.3M45.4 124.3h.2M45.6 124.3h1.1M46.7 124.3h.9M47.2 128.3v9.5M47.3 137.8h.5M47.3 137.8v6.3M47.6 124.3h.2M47.8 137.8h1.7M47.8 137.8v6.3M47.8 124.3h.8"/>
<path d="M48.6 124.3h.2M48.8 124.3h.4M49.2 124.3h1.1M49.5 137.8h1M49.5 137.8v6.3M50.3 124.3h.7M50.5 137.8h.3M50.5 137.8v6.3M50.8 137.8h.6M50.8 137.8v6.3M51 124.3h.2M51.2 124.3h.8"/>
<path d="M51.4 137.8h.7M51.4 137.8v6.3M52 124.3h.2M52.1 137.8h1.3M52.1 137.8v6.3M52.2 124.3h.6M52.8 124.3h1.2M53.4 137.8h1.2M53.4 137.8v6.3M54 124.3h.4M54.4 124.3h.2M54.6 124.3h.8"/>
<path d="M54.6 137.8h.6M54.6 137.8v6.3M55.2 137.8h.1M55.2 137.8v6.4M55.2 137.8h.4M55.2 137.8v6.3M55.4 124.3h.2M55.6 137.8h2.1M55.6 124.3h.8M55.6 137.8v6.3M56.4 124.3h1.2M56.8 128.3v9.5"/>
<path d="M57.6 124.3h.2M57.7 137.8h.4M57.7 137.8v6.3M57.8 124.3h.2M58 124.3h.7M58.1 137.8h1.2M58.1 137.8v6.3M58.7 124.3h.2M58.9 123.1l-1.1 1.2M58.9 124.3h1.1M58.9 124.3l.2 .2M58.9 123v.1"/>
<path d="M59.1 124.5v3.6M59.3 137.8v6.3M60 124.3h1.1M61.1 124.3h.1M61.2 124.3h.7M61.9 124.3h.3M62.2 124.3h1.2M62.8 122.5l-1.6 1.8M63.4 124.3h1M63.5 121.6l-2.4 2.7M64.4 124.3h.6M65 124.3h.2"/>
<path d="M65.2 124.3h1.4M66.6 124.3h1M67.6 124.3h.2M67.8 124.3h.3M68.1 124.3h1.4M69.5 124.3h.9M69.9 121.3l-2.1 3M70.4 124.3h.2M70.6 124.3h1.6M71.9 122.2l-1.3 2.1M72.2 124.3h.8M73 124.3h1.5"/>
<path d="M74.5 124.3h.6M75.1 124.3h1.3M76.4 124.3h.5M76.9 124.3h1M77.9 124.3h.4M78.3 124.3h.7M79 124.3h.2M79.2 124.3h.4M79.6 124.3h.1M79.7 120.3l-.1 4M79.7 123.9v.4M79.7 121.5v2.8"/>
<path d="M149.9 129h.1l.2 .8-1.1 1.5 .2 .7 1.2-.6M149.9 129v.1M150.5 131.4h.2M150.6 131.3l-.1 .1M150.7 131.4l-1.1 .5M150.7 131.4l.2 .6-1 1.6 .3 .7M151.3 133.8l-1.1 .5M151.4 133.4h.2l.3 .6-.9 1.6 .4 .6M151.4 133.4l-1.2 .9M151.6 133.4h-.2M151.7 133.6l-.4 .2M152.6 135.1h.2"/>
<path d="M152.6 135.1l-1.2 1.1M152.8 135.1h.1M152.8 135.1l.3 .4v.2l-.7 1.6 .6 .4M153.1 135.6l-1.7 .6M154.1 136.5h.1l.5 .3-.6 1.7 .6 .4M154.1 136.5l-1.1 1.2M154.1 136.5l.3 .1M154.2 138.5l.7 .5M154.4 137.5l-1.4 .2M154.7 138.9l.5 .2 .9 .1M155.8 137.5l-1.1 1.4M155.8 137.5l.6 .4"/>
<path d="M156 137.4l.4 .2 .1 .2M156 137.4l-.2 .1M156 137.4l.4 .3M156.1 139.4l.6 .2M156.1 139.4l.6 .6M156.4 137.8h.1M156.5 137.8l-.4 1.6M156.7 140l.8 .5M156.7 139.6l.3 .5 .9 .5 .4-.4M157.7 138.1l-1 1.5M157.7 138.1l.6 .8M157.9 138l.5 .1"/>
<path d="M157.9 138l-.2 .1M157.9 138l.4 .7M158.2 139.8h.7M158.2 139.8a2.32 2.32 0 0 0 1 1.6l.5 .2M158.4 138.1l-.2 1.7M158.4 138.1v.1M158.9 139.8l.4 1.4 .4 .4M159.8 138.4l-.9 1.4M159.8 138.4l.4 1.1 .3 .4M160 138.2l-.2 .2M160 138.2l.5 1.3M160.5 138.2v1.6"/>
<path d="M160.5 138.2h-.5M160.5 139.8a3.8 3.8 0 0 0 .6 2.3l.6 .1M160.5 138.2v.2M161.3 139.7l-.8 .1M161.3 139.7l.2 1.8 .2 .7M162 138.1l-.7 1.6M162 138.1l.7 2.7M162.2 138l-.2 .1M162.2 138l.7 2.7M162.7 137.9l.2 1.4M162.7 137.9l-.5 .1M162.7 137.9l.1 .6"/>
<path d="M162.8 138.7l.2 1.8M162.9 139.3l.3 3.1 .8 .1M163.7 139.1l-.8 .2M163.7 139.1l.3 3.4M164.4 137.5l-.7 1.6M164.4 137.5l.5 3.4M164.5 137.4l-.1 .1M164.5 137.4l.5 3.4M165.1 137.2h.1M165.1 137.2l-.6 .2M165.1 137.2l.3 2.7M165.2 137.2l.2 1.3"/>
<path d="M165.2 137.2v.4M165.2 137.7l.3 4.1M165.4 138.5l.2 3.8 .7-.1M166.2 138.1l-.8 .4M166.2 138.1l.1 4.1M166.8 136.5l-.6 1.6M166.8 136.5l.3 4.1M166.9 136.3l-.1 .2M166.9 136.3l.4 4.1M167.4 136l.2 .1M167.4 136l-.5 .3M167.4 136l.4 4.3"/>
<path d="M167.6 136.1l.4 1.1M167.6 136.1l.2 3M167.8 139.1l.2 2.6M167.8 139.1h.1M168 137.2v4.5M168.8 136.7l-.8 .5M168.8 136.7v4.8M169.2 135.1l-.4 1.6M169.2 135.1l.2 4.8M169.3 134.9l-.1 .2M169.3 134.9l.3 4.8M169.4 139.9l-.6 1.6"/>
<path d="M169.6 139.7l-.2 .2M169.8 134.6h.2M169.8 134.6l-.5 .3M169.8 134.6l.3 4.9M170 134.6l.5 .9M170 134.6l.3 5M170.1 139.5l.2 .1M170.1 139.5l-.5 .2M170.3 139.6l.3 1.2M170.5 135.5l.1 5.3M171.3 134.9l-.8 .6M171.3 134.9l.1 5.5"/>
<path d="M171.6 133.4l-.3 1.5M171.6 133.4l.2 5.4M171.7 133.2l-.1 .2M171.7 133.2l.3 5.4M171.8 138.8l-.4 1.6M172 138.6l-.2 .2M172.2 132.8h.2M172.2 132.8l-.5 .4M172.2 132.8l.3 5.5M172.4 132.8l.7 .7M172.4 132.8l.3 5.6M172.5 138.3l.2 .1"/>
<path d="M172.5 138.3l-.5 .3M172.7 138.4l.4 1M173.1 133.5v5.9M173.8 132.8l-.7 .7M173.8 132.8l.1 6.1M173.9 131.4l-.1 1.4M173.9 131.4l.3 5.9M173.9 138.9l-.8 .5M174 131.1l-.1 .3M174 131.1l.4 6M174.2 137.3l-.3 1.6M174.4 137.1l-.2 .2"/>
<path d="M174.5 130.6l-.5 .5M174.5 130.6l.4 6.1M174.7 130.6l.8 .6M174.7 130.6h-.2M174.7 130.6l.4 6.1M174.9 136.7h.2M174.9 136.7l-.5 .4M175.1 136.7l.6 1M175.5 131.2l.2 6.5M176.2 129.8l.2 2.1M176.2 128.8l-.1 .2 .1 1.4M176.2 128.8l.5 6.5"/>
<path d="M176.2 130.4l-.7 .8M176.2 130.4l.3 6.6M176.4 131.9l.2 3.6M176.5 137l-.8 .7M176.6 135.5l-.1 1.5M176.7 128.2l-.5 .6M176.7 128.2l.6 6.6M176.7 135.3l-.1 .2M176.8 128.2l1 .4M176.8 128.2h-.1M176.8 128.2l.6 6.6M177.3 134.8h.1"/>
<path d="M177.3 134.8l-.6 .5M177.4 134.8l.8 .7M177.8 128.6l.4 6.9M178.3 126.2l.2 1.4M178.3 126.2l.1 .8M178.5 127.6l-.7 1M178.5 127.6l.4 7.2M178.6 129.2l.4 4.2M178.7 129.4l.3 3.8M178.7 125.6l-.4 .6M178.7 125.6l.9 7M178.9 125.5l1 .2"/>
<path d="M178.9 125.5l-.2 .1M178.9 125.5l.8 7.1M178.9 134.8l-.7 .7M179 133.4l-.1 1.4M179 133.2v.2M179.6 132.6l-.6 .6M179.7 132.6l.9 .5M179.7 132.6h-.1M179.9 125.7l.7 7.4M180.2 123.4l.4 1.3M180.2 123.4v.5M180.6 122.7l-.4 .7"/>
<path d="M180.6 124.7l-.7 1M180.6 124.7l.7 7.6M180.6 122.7l1.1 7.5M180.8 122.6l-.2 .1M180.8 122.6l1.1 7.5M181.2 130.6l.1 1.7M181.3 130.7l2.3 1.2M181.3 132.3l-.7 .8M181.3 130.6l2.3 1.3M181.7 130.2l-.5 .6M181.8 120.6v.1M181.9 120.5l-.1 .2 .6 .9"/>
<path d="M181.9 122.6h-1.1M181.9 122.6l.9 7.8M181.9 120.5v.2M181.9 130.1l.9 .3M181.9 130.1l-.2 .1M182.4 121.6l-.5 1M182.4 121.6l1.1 7.9-.7 .9M183.1 130.1l2.6 1.6 .4-.2M183.3 129.9l2.8 1.6M183.6 127.6l3 1.7M183.7 127.5l-.4 .5M183.9 127.4l1 .1"/>
<path d="M183.9 127.4l-.2 .1M184.2 127.5l4.2 2.3M184.4 130.9l-.8 1M184.4 127.5l4 2.3M185.1 127.2l3.7 2.2M185.3 131.4l-1.4 .2M185.5 126.1l2.8 1.6M185.5 124.6l3.9 2.2 .6 .1 .6-.2M185.5 124.6l-.2 .4M185.7 124.5l-.2 .1M185.7 131.7l-.8 .1h-1.1M186.6 129.3a2.92 2.92 0 0 1-.5 2.2"/>
<path d="M186.7 124.4l3.9 2.3M186.8 124.4l-1.1 .1M187 129l-.4 .3M187 124l3.9 2.2M187.1 121.6l-.1 .1M187.2 123.7l3.2 1.9 .5 .6M187.2 122.6l2.8 1.6M187.3 121.5l-.2 .1M187.4 129.3l-.8 .5M188.2 129.7l-1.9 1.4M188.3 121.2l3.4 2M188.3 127.7a1.47 1.47 0 0 1 .5 1.7"/>
<path d="M188.5 121.2l-1.2 .3M188.6 120.9l3.2 1.8-.1 .5M188.8 129.4l-.4 .4M189.1 126.6l-.8 1.1M189.4 126.8l-.8 1.2M190 124.2l-.2 1M190.3 126.8l-1.5 2.2M190.4 121.8l.1 .1M190.5 124.1l-.4 1.3M190.9 126.2l-.3 .5M190.9 133.8l.5 .1M190.9 133.6v.2"/>
<path d="M190.9 133.8l1.4 .9M191.2 120.7l.3 1.8M191.4 120.4a7.5 7.5 0 0 1-.8 6.4 9.8 9.8 0 0 1-4.4 4.6M191.4 123.5l-.7 2.4M191.5 120.2l-.5 .9-.7 .7M191.6 136.4l1.6 .9M191.7 123.2a2.22 2.22 0 0 1-1.7 1M192.4 134.5l-.2 .3a1.93 1.93 0 0 0-.7 1.5l.1 .1M193.2 134.9a3.2 3.2 0 0 1-1.6 1.5M193.2 137.4l.4 .1M193.2 137.4l4.5 2.7h.3M193.6 137.5l4.4 2.6"/>
<path d="M193.9 135.3a3.4 3.4 0 0 0-.7 2.1M194.3 123.8l4.4 2.6a3.1 3.1 0 0 1 .9 3.5 7.1 7.1 0 0 1-4.7 5.5h-.4l-.9-.3-4.4-2.5M194.3 123.9a10.8 10.8 0 0 1-5.7 9.1 3 3 0 0 1-2.9 0l-2-1.2M194.3 123.9a10.6 10.6 0 0 1-5 8.7M194.7 135.4a4.6 4.6 0 0 1-1.1 2.1M194.7 135.4l.8 .4M195.6 135.2a1.92 1.92 0 0 0 .2 1.8M195.8 137l4.5 2.6 .4-.3M196.2 136.8l-.4 .2M196.2 136.8l4.5 2.5M196.5 124.5l-.5 .3M196.5 124.5l.3 .8"/>
<path d="M196.5 124.5l1.4 .8M196.5 134.7l4.5 2.5M197.9 134.7l4.5 2.6 .6 .1M198.3 133l4.5 2.5a1.47 1.47 0 0 1 .5 1.5M198.4 134.9a1.02 1.02 0 0 1-1-1.1l-.3 .4a.86 .86 0 0 0-.5 1.2l-.4 1.4M198.4 134.9l4.6 2.5M198.8 134.4l-.4 .5M198.8 134.4l4.5 2.6M198.9 138.8l-.9 1.3M199.1 124h-.2a2.66 2.66 0 0 0-1.2 1.8M199.1 124a3.7 3.7 0 0 1-.7 2.2M199.1 131.8l4.6 2.7h.6l.7-.3"/>
<path d="M199.1 124l4.5 2.8M199.4 130.6a.89 .89 0 0 1 1.3 .5M199.5 127.4l.8 .4M200.3 130.6l4.5 2.6 .4 .5M200.5 131.6a1.16 1.16 0 0 1-1.6 .1l-.7 1.2a1.29 1.29 0 0 1 .6 1.5M200.5 131.6l4.5 2.6M200.7 125.1a3.7 3.7 0 0 0-1.6 1.5h-.1M200.7 125.1l.1 .3M200.7 125.1l4.4 2.6 .3 .3M200.7 131.1l-.2 .5M200.7 131.1l4.5 2.6M200.8 125.4a4 4 0 0 1-1.3 1.9"/>
<path d="M200.8 125.4l4.6 2.6M201 137.2a2.92 2.92 0 0 1-.3 2.1M201.4 128.2a2.94 2.94 0 0 1-1.7 1.2l4.5 2.5M201.4 128.2l4.5 2.5M201.4 127.7a1.95 1.95 0 0 0-1.7 .6M201.4 127.7v.5M201.4 127.7l4.5 2.5v.5M201.5 136.8l-.5 .4M203.3 137l-.3 .4M203.4 134.3l-.7 1.2M204.2 131.9l-.2 .9M205.2 133.7l-.2 .5"/>
<path d="M205.4 128l-.9 1.5M205.9 130.7a2.67 2.67 0 0 1-1.7 1.2M44.6 157.7h.7M44.6 157.7h.1M44.6 157.7v6.3M44.8 148a2.17 2.17 0 0 0 1.7 .2h12.4l.2-.2M44.8 148h14.3M44.8 144.4h14.3M44.8 144.4a2.17 2.17 0 0 1 1.7-.2h12.4l.2 .2M44.8 144.4v3.6M45.1 144.1h.2M45.3 144.1h2"/>
<path d="M45.3 157.7h.3M45.3 157.7v6.3M45.6 157.7h2.2M45.6 157.7v6.3M46.9 148.2v9.5M47.3 144.1h.5M47.8 144.1h1.7M47.8 157.7v6.3M47.8 157.7h.1M47.9 157.7h.5M48.4 157.7h1.5M48.4 157.7v6.3"/>
<path d="M48.8 144.1v.1M49.5 144.1h1M50.5 144.1h.3M50.8 144.1h.6M51 157.7h.5M51 157.7h-1.1v6.3M51 157.7v6.3M51.4 144.1h.7M51.5 157.7h.6M51.5 157.7v6.3M52.1 157.7h.5M52.1 157.7v6.3"/>
<path d="M52.1 144.1h1.3M52.6 157.7h1.2v6.3M52.6 157.7v6.3M53.4 144.1h1.2M53.8 157.7h1.4M54.6 144.1h.6M55.2 144.1h.4M55.2 157.7h.6M55.2 157.7v6.3M55.6 144.1h2.1M55.8 157.7h.1M55.8 157.7v6.3"/>
<path d="M55.8 157.7h.2M55.9 157.7v6.3M56 157.7h2.1M57.1 148.2v9.5M57.7 144.1h.4M58.1 144.1h1.2M58.1 157.7h.4M58.1 157.7v6.3M58.5 157.7h.9M58.5 157.7v6.3M59.1 144.4v3.6M59.4 157.7v6.3"/>
<path d="M160.6 140.5l-.9 1.1M162.7 140.8l-1 1.4M162.9 140.7h.1M162.9 140.7l-.2 .1M164.9 140.9l-.9 1.6M165 140.8l-.1 .1M165.5 140.8h-.5M167.1 140.6l-.8 1.6M167.3 140.4l-.2 .2M167.8 140.3h.1M167.8 140.3l-.5 .1M168.8 141.5l-.8 .2"/>
<path d="M171.4 140.4l-.8 .4M44.6 164h.7M44.6 164h.1M45.3 164h.3M45.6 164h2.2M47.8 164h.1M47.9 164h.5M48.4 164h1.5M49.9 164h1.1M51 164h.5M51.5 164h.6M52.1 164h.5"/>
<path d="M52.6 164h1.2M53.8 164h1.4M55.2 164h.6M55.8 164h.1M55.9 164h2.2M58.1 164h.4M58.5 164h.9"/>
<circle cx="52" cy="49.8" r="3.2"/>
</g>
<g font-size="8.5">
<text x="206.5" y="174.2">Intermediate</text>
<text x="222.3" y="182.3">Shaft</text>
<text x="195.4" y="195.4">Hollow_Assembly</text>
<text x="198.9" y="195.5">A</text>
</g>
<g font-size="8.1">
<text x="67.6" y="8.9">2</text>
<text x="207.3" y="8.9">1</text>
<text x="4.4" y="56.2">B</text>
<text x="270.4" y="56.2">B</text>
<text x="3.7" y="164.1">A</text>
<text x="269.7" y="164.1">A</text>
<text x="67.6" y="212.4">2</text>
<text x="207.3" y="212.4">1</text>
</g>
<g font-size="3.4">
<text x="197.8" y="166">TITLE:</text>
<text x="198.7" y="188.1">SIZE</text>
<text x="207.5" y="188.1">DWG. NO.</text>
<text x="256.5" y="188.2">REV</text>
<text x="198.8" y="201.7">SCALE: 1:2</text>
<text x="217.7" y="201.8">WEIGHT:</text>
<text x="244.5" y="201.7">SHEET 2 OF 3</text>
</g>
<text font-size="2.4" x="119.8" y="156.2">UNLESS OTHERWISE SPECIFIED:</text>
<g font-size="2.2">
<text x="119.5" y="161.8">DIMENSIONS ARE IN INCHES</text>
<text x="154.8" y="161.4">DRAWN</text>
<text x="175.4" y="156.6">NAME</text>
<text x="187.9" y="156.7">DATE</text>
<text x="119.5" y="167.1">FRACTIONAL</text>
<text x="119.5" y="164.4">TOLERANCES:</text>
<text x="135.1" y="164.4">0.0005</text>
<text x="154.9" y="166.3">CHECKED</text>
<text x="119.5" y="169.7">ANGULAR: MACH</text>
<text x="119.5" y="172.4">TWO PLACE DECIMAL</text>
<text x="142.5" y="169.7">BEND</text>
<text x="154.8" y="171">ENG APPR.</text>
<text x="119.5" y="175">THREE PLACE DECIMAL</text>
<text x="154.9" y="175.7">MFG APPR.</text>
<text x="154.9" y="180.4">Q.A.</text>
<text x="154.9" y="184.6">COMMENTS:</text>
</g>
<g font-size="2.1">
<text x="75.5" y="195.7">NEXT ASSY</text>
<text x="100.9" y="195.7">USED ON</text>
<text x="86.9" y="201.5">APPLICATION</text>
<text x="123.1" y="201.6">DO NOT SCALE DRAWING</text>
</g>
<g font-size="2">
<text x="31.5" y="182.9">PROPRIETARY AND CONFIDENTIAL</text>
<text x="119.2" y="180.6">INTERPRET GEOMETRIC</text>
<text x="119.2" y="183.1">TOLERANCING PER:</text>
<text x="27.8" y="186.5">THE INFORMATION CONTAINED IN THIS</text>
<text x="27.8" y="189">DRAWING IS THE SOLE PROPERTY OF</text>
<text x="27.8" y="191.6">&lt;INSERT COMPANY NAME HERE&gt;. ANY</text>
<text x="119.1" y="186.7">MATERIAL</text>
<text x="27.8" y="194.1">REPRODUCTION IN PART OR AS A WHOLE</text>
<text x="27.8" y="196.6">WITHOUT THE WRITTEN PERMISSION OF</text>
<text x="119.1" y="193.5">FINISH</text>
<text x="27.8" y="199.1">&lt;INSERT COMPANY NAME HERE&gt; IS</text>
<text x="27.8" y="201.7">PROHIBITED.</text>
</g>
</svg>
